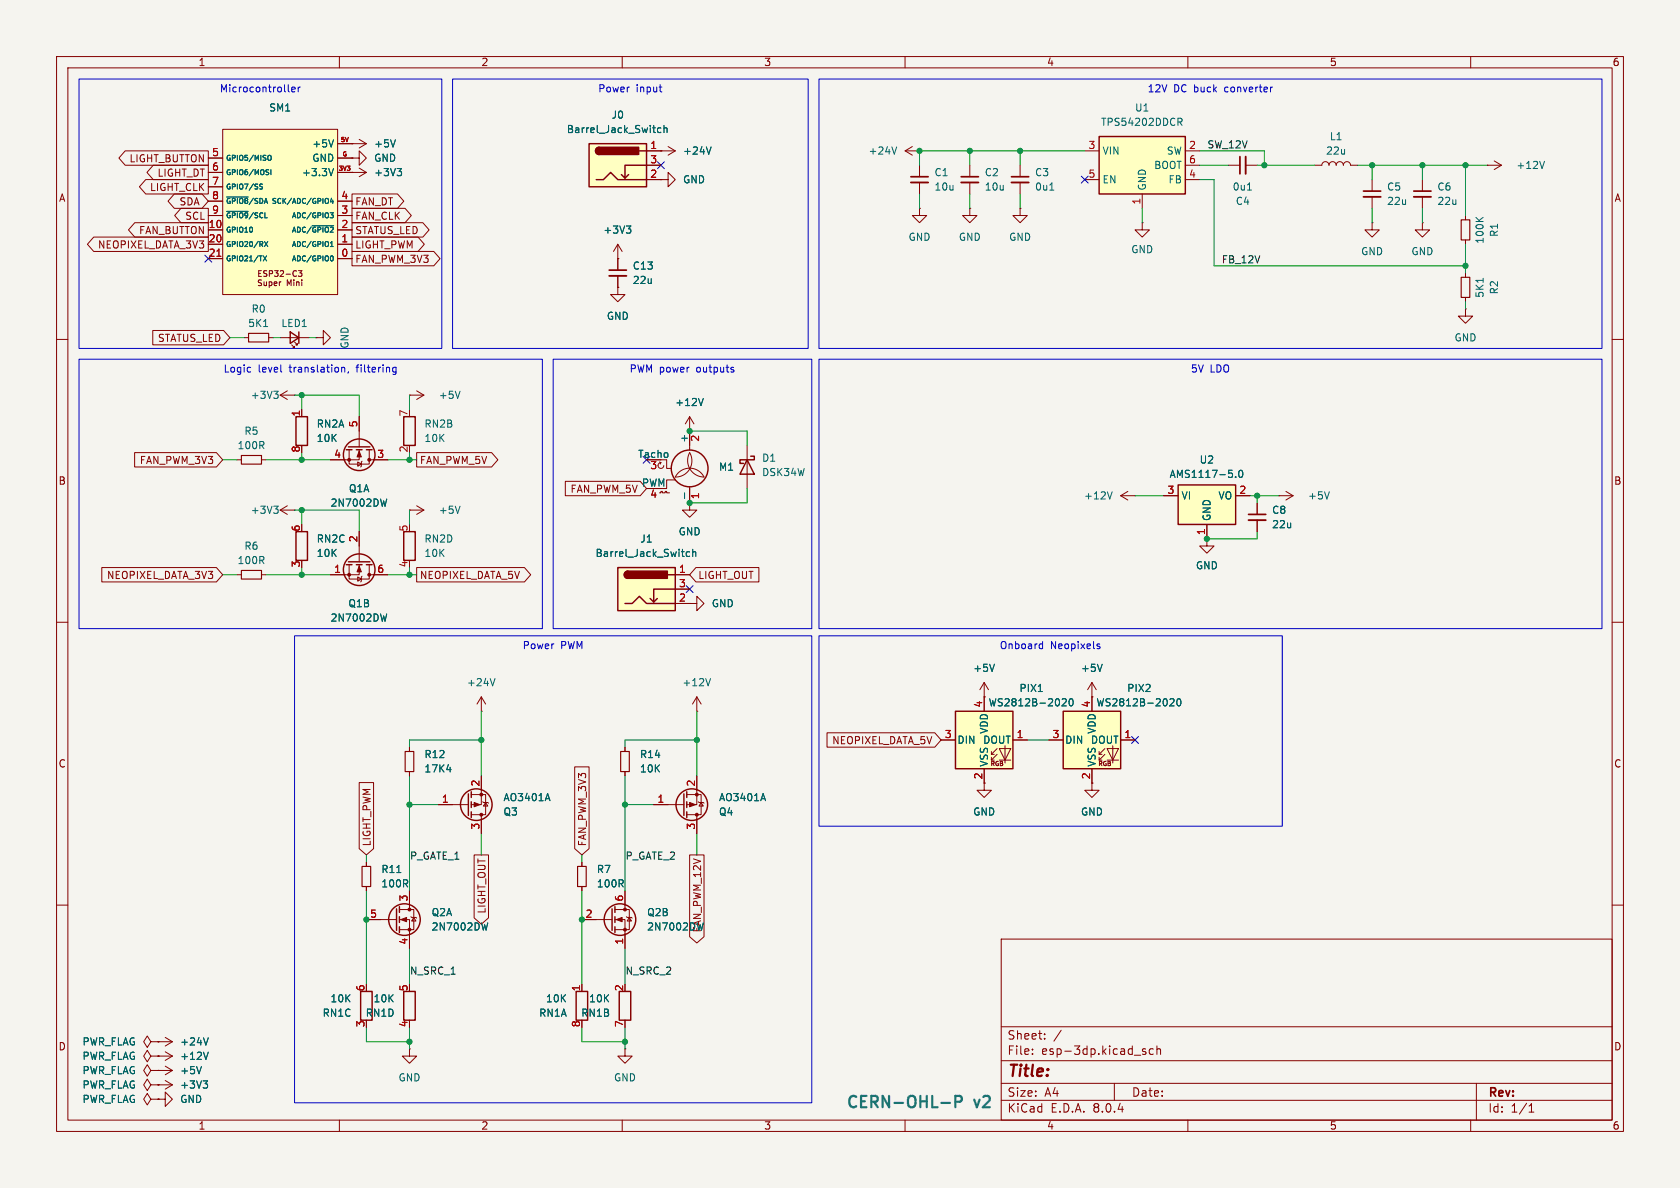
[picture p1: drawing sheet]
<svg xmlns="http://www.w3.org/2000/svg" width="297mm" height="210mm" viewBox="0 0 297 210" stroke-linecap="round" stroke-linejoin="round" font-family="sans-serif">
<path d="M0 0h297v210h-297z" fill="#f5f4ef" stroke="#f5f4ef" stroke-width=".18"/>
<g fill="none" stroke="#840000" stroke-width=".18">
<path d="M10 10h277v190h-277zM12 12h273v186h-273zM60 10v2M110 10v2M160 10v2M210 10v2M260 10v2M180.3 36.8v1.3h1.3l-1.3 1.3-1.2-1.3h1.2M180.3 36.8h.1M180.3 29.2v2M180.3 32.3v2M10 60h2"/>
<path d="M285 60h2M10 110h2M285 110h2M10 160h2M285 160h2M177 166h108v32h-108zM60 198v2M110 198v2M160 198v2M177 194.5h108M177 191.5h108M177 187.5h108"/>
<path d="M177 181.5h108M182.5 186.3v.1M182.5 185.5v.1M184.7 183.6v.1M184.7 182.8v.1M187.6 182.1l-1.3 2M197 191.5v3M202 185.8l.5 .2 .1 .2-.2 .2-.4-.1M202 185.5h.5M203.9 185.5l-.4-.1-.3 .3v.4l.1 .2h.6M204.5 185.5l.2-.1 .4 .1 .1 .9M204.5 184.9v1.5"/>
<path d="M210 198v2M260 198v2M261 191.5v6.5M270.3 196.6h.9M270.3 195.5l.4-.4v1.5"/>
</g>
<path d="M178.8 32.3h3.1" fill="none" stroke="#840000" stroke-width=".33"/>
<path d="M178.8 31.2h3.1" fill="none" stroke="#840000" stroke-width=".3"/>
<path d="M185.6 33.6h.7" fill="none" stroke="#006464" stroke-width=".18"/>
<path d="M194.3 24.1h15.2v10.2h-15.2z" fill="#ffffc2"/>
<g fill="none" stroke="#840000" stroke-width=".25">
<path d="M194.3 24.1h15.2v10.2h-15.2zM52.3 73.7h2.1v5h-2.1zM61.2 79.5h1M61.6 79h3.8M63 79.5h1M64.8 79.5h1M52.3 94h2.1v5.1h-2.1zM71.4 94h2v5.1h-2zM132.1 81.3l1.2 2.5h-2.5zM132.7 80.6h.6v.7h-2.5v.6h.6M83.3 140v1M121.4 140v1"/>
<path d="M82.8 140.3v3.8M83.3 141.7v1M83.3 143.5v1M120.9 140.3v3.8M121.4 141.7v1M121.4 143.5v1M70.1 160.7v3.8M70.6 160.3v1M70.6 162.1v1M70.6 163.8v1M101.9 175.3h2v5h-2zM108.2 160.7v3.8"/>
<path d="M108.7 160.3v1M108.7 162.1v1M108.7 163.8v1M109.5 175.3h2v5h-2z"/>
<circle cx="63.5" cy="80.4" r="2.79"/>
<circle cx="121.9" cy="82.8" r="3.3"/>
<circle cx="84.2" cy="142.2" r="2.79"/>
<circle cx="122.3" cy="142.2" r="2.79"/>
<circle cx="71.5" cy="162.6" r="2.79"/>
<circle cx="109.6" cy="162.6" r="2.79"/>
</g>
<g fill="none" stroke="#840000" stroke-width=".18">
<path d="M160 26.7h2.6M160 26.7l1.3 .7M161.3 25.9l-1.3 .8M162.6 26.7h.1M191.8 26.7h2.5M191.8 31.8h2.5M201.9 34.3v2.5M209.5 26.7h2.6M209.5 31.8h2.6M209.5 29.2h2.6M43.2 59.7h.7M47.5 59.7h.8"/>
<path d="M49.5 69.9l1.3 .7M49.5 69.9h2.6M50.8 69.1l-1.3 .8M52.1 69.9h.1M53.3 72.4v1.3M61.7 79.5v2.5h3.6v-2.5M63.5 79.5v1.8h-5.1M63.5 73.7v5.3M121.9 76.2h.1M121.9 73.7v5.9M121.9 73.7l-.7 1.2M121.9 73.7l.8 1.2"/>
<path d="M132.1 78.7v7.7M41.9 81.3h.8M46.2 81.3h.8M49.5 90.2h2.6M49.5 90.2l1.3 .7M50.8 89.4l-1.3 .8M52.1 90.2h.1M63.2 81.7l.7 .3-.7 .4zM64 81.5l-.1 .2v.7l-.1 .2M65.3 81.3h3.3M72.4 90.2h.1M72.4 90.2h2.5"/>
<path d="M73.7 89.4l1.2 .8M74.9 90.2l-1.2 .7M116.6 87.1h.2v-.2h.3v.2h.5v-.2h.3v.2h.5M116.6 81.7l.2 .1M116.8 81.8l-.3 .1-.1 .2 .1 .6 .5 .1 .3-.2v-.3M116.8 81.8l-.1 .2M117.9 81.3v1.5h.7M119.4 84.8h-1.5v1.6h-1.1M121.9 88.9v1.3h1.3l-1.3 1.2-1.3-1.2h1.3M121.9 88.9h.1M121.9 86.1v2.8M121.9 80a2.87 2.87 0 0 1-2.5 4.3 2.84 2.84 0 0 1 2.5-1.5 2.84 2.84 0 0 1 2.6 1.5 2.92 2.92 0 0 1-2.6-4.3z"/>
<path d="M198.1 87.6l1.3 .8M198.1 87.6h2.6M199.4 86.9l-1.3 .7M200.7 87.6h.1M72.4 132.1v.7M72.4 136.4v.8M85.1 137.2v5h-1.8M85.1 125.7h.1M85.1 123.2v2.5M85.1 123.2l-.8 1.3M85.1 123.2l.8 1.3M110.5 132.1v.7"/>
<path d="M110.5 136.4v.8M123.2 125.7h.1M123.2 137.2v5h-1.8M123.2 123.2l-.8 1.3M123.2 123.2v2.5M123.2 123.2l.8 1.3M72.4 157.5v3.3M77.5 142.2h5.3M83.3 140.5h2.6v3.5h-2.6M85.1 144v3.3M85.3 141.7l.2 .2h.7l.2 .1M85.9 141.9l.3 .6h-.7z"/>
<path d="M102.9 152.4v.8M102.9 156.7v.8M110.5 157.5v3.3M115.6 142.2h5.3M121.4 140.5h2.6v3.5h-2.6M123.2 144v3.3M123.4 141.7l.2 .2h.7l.2 .1M124 141.9l.3 .6h-.7zM64.8 162.6h5.3M70.6 162.6h1.8v5M70.6 160.8h2.6v3.5h-2.6M72.6 162.1l.2 .1h.7l.2 .1"/>
<path d="M73.2 162.2l.3 .6h-.7zM102.9 162.6h5.3M102.9 174v1.3M108.7 162.6h1.8v5M108.7 160.8h2.6v3.5h-2.6M110.7 162.1l.2 .1h.7l.2 .1M111.3 162.2l.3 .6h-.7zM110.5 185.4v1.3h1.3l-1.3 1.3-1.3-1.3h1.3M110.5 185.4h.1"/>
</g>
<g fill="none" stroke="#006464" stroke-width=".18">
<path d="M158.5 26l-.4 1.2M208.2 20.9h.5l.3 .2-.1 .4-.7 .1M208.6 21.6l.4 .6M46.6 57.7h.7M48.4 69.2h.8l-.4 .4M48.9 69.6l.3 .3v.3l-.3 .2M124.3 70.4l-.4 1.3M48.4 89.5h.8l-.4 .5M48.9 90l.3 .2v.3l-.3 .2M68.4 88.2l-.3 1.3M81.3 89.5l-.4 1.2M121 87.1v1"/>
<path d="M196.6 86.9l-.4 1.3M87.5 120l-.4 1.2M125.6 120l-.4 1.2M79 136h.8M96.8 140.3l.4 1.2M134.9 140.3l.4 1.2M86.2 163.1l-.3 1.3"/>
</g>
<g fill="#840000" stroke="#840000" stroke-width=".18">
<path d="M63.5 79.8l.4 1h-.8z"/>
<path d="M83.8 141.9l1 .3-1 .4z"/>
<path d="M70.9 162.6l1-.4v.7z"/>
<path d="M121.9 141.9l1 .3-1 .4z"/>
<path d="M109 162.6l1-.4v.7z"/>
<circle cx="61.7" cy="81.3" r=".25"/>
<circle cx="65.3" cy="81.3" r=".25"/>
<circle cx="85.1" cy="140.5" r=".25"/>
<circle cx="85.1" cy="144" r=".25"/>
<circle cx="72.4" cy="164.3" r=".25"/>
<circle cx="72.4" cy="160.8" r=".25"/>
<circle cx="123.2" cy="140.5" r=".25"/>
<circle cx="123.2" cy="144" r=".25"/>
<circle cx="110.5" cy="164.3" r=".25"/>
<circle cx="110.5" cy="160.8" r=".25"/>
</g>
<path d="M43.9 58.9h3.6v1.6h-3.6zM42.7 80.5h3.5v1.5h-3.5zM71.6 132.8h1.6v3.6h-1.6zM109.7 132.8h1.6v3.6h-1.6zM102.1 153.2h1.5v3.5h-1.5z" fill="none" stroke="#840000" stroke-width=".2"/>
<path d="M109.2 100.3h10.2v7.7h-10.2z" fill="#ffffc2"/>
<path d="M109.2 100.3h10.2v7.7h-10.2zM110.5 106.7h1.3l1.2-1.3 1.3 1.3h5.1M111 101a.64 .64 0 0 0-.6 .6 .64 .64 0 0 0 .6 .6M116.2 105.8l-.6 .6M118.1 101.6h1.3M119.4 104.1h-3.8v2.3l-.7-.6" fill="none" stroke="#840000" stroke-width=".25"/>
<g fill="#840000" stroke="#840000" stroke-width=".25">
<path d="M110.5 101.2l.5-.2v1.2a.63 .63 0 0 1-.6-.4 .63 .63 0 0 1 .1-.6z"/>
<path d="M111 101h7v1.2h-7z"/>
</g>
<g fill="none" stroke="#840000" stroke-width=".18">
<path d="M116.8 26.7h.1M116.8 31.8h1.3v-1.3l1.3 1.3-1.3 1.2v-1.2M116.8 31.8h.1M116.8 26.7h2.6M118.1 25.9l1.3 .8M119.4 26.7l-1.3 .7M109.2 50.8v1.3h1.3l-1.3 1.2-1.3-1.2h1.3M109.2 50.8h.1M109.2 45.7h.1M109.2 43.2v4.6M109.2 48.8v2M109.2 43.2l-.7 1.3"/>
<path d="M109.2 43.2l.8 1.3M119.4 101.6h2.5M119.4 106.7h2.5M119.4 104.1h2.5"/>
</g>
<path d="M110.7 39.9h.8l-.4 .5M125.7 26l-.4 1.2M111.3 40.4l.2 .3v.3l-.2 .2M121.9 97.6l-.3-.1-.3 .3 .1 .5h.5M122.5 97.6l.1-.1 .3 .1 .1 .8M122.5 97.1v1.3" fill="none" stroke="#006464" stroke-width=".18"/>
<path d="M107.7 48.8h3" fill="none" stroke="#840000" stroke-width=".33"/>
<path d="M107.7 47.8h3" fill="none" stroke="#840000" stroke-width=".3"/>
<path d="M104.1 25.4h10.2v7.6h-10.2z" fill="#ffffc2"/>
<path d="M104.1 25.4h10.2v7.6h-10.2zM105.4 31.8h1.3l1.2-1.3 1.3 1.3h5.1M105.9 26a.64 .64 0 0 0-.6 .7 .64 .64 0 0 0 .6 .6M111.1 30.9l-.6 .6M113 26.7h1.3M114.3 29.2h-3.8v2.3l-.6-.6" fill="none" stroke="#840000" stroke-width=".25"/>
<g fill="#840000" stroke="#840000" stroke-width=".25">
<path d="M105.5 26.2l.4-.2v1.3a.63 .63 0 0 1-.6-.4 .63 .63 0 0 1 .2-.7z"/>
<path d="M105.9 26h7v1.3h-7z"/>
</g>
<path d="M114.3 26.7h2.5M114.3 31.8h2.5M114.3 29.2h2.5M72.4 69.9h.1M72.4 69.9h2.5M73.7 69.1l1.2 .8M74.9 69.9l-1.2 .7M41.9 101.6h.8M46.2 101.6h.8M121.9 106.7h1.3v-1.3l1.3 1.3-1.3 1.3v-1.3M121.9 106.7h.1" fill="none" stroke="#840000" stroke-width=".18"/>
<path d="M116.8 22.7l-.3-.1-.3 .2 .2 .6h.4M117.4 22.7l.2-.1 .3 .1v.7M117.4 22.2v1.2M81.3 69.2l-.4 1.2" fill="none" stroke="#006464" stroke-width=".18"/>
<path d="M42.7 100.8h3.5v1.6h-3.5z" fill="none" stroke="#840000" stroke-width=".2"/>
<path d="M208.3 85.7h10.1v7h-10.1z" fill="#ffffc2"/>
<g fill="none" stroke="#840000" stroke-width=".25">
<path d="M51.3 58.7l1.5 1-1.5 1zM52.8 58.7v2M71.4 73.7h2v5h-2zM61.2 99.8h1M61.6 99.3h3.8M63 99.8h1M64.8 99.8h1M208.3 85.7h10.1v7h-10.1z"/>
<circle cx="63.5" cy="100.7" r="2.79"/>
</g>
<g fill="none" stroke="#840000" stroke-width=".18">
<path d="M201.9 39.4v1.2h1.3l-1.3 1.3-1.2-1.3h1.2M201.9 39.4h.1M217.2 29.2h2M220.2 29.2h2M232.4 29.2h1.3a.64 .64 0 0 1 .6-.6 .64 .64 0 0 1 .6 .6 .64 .64 0 0 1 .7-.6 .64 .64 0 0 1 .6 .6 .64 .64 0 0 1 .7-.6 .64 .64 0 0 1 .6 .6 .64 .64 0 0 1 .6-.6 .64 .64 0 0 1 .7 .6h1.2M259.1 38.1v.8M262.9 29.2h.1M262.9 29.2h2.5M264.2 28.4l1.2 .8M265.4 29.2l-1.2 .8M49.5 59.7h5.1M259.1 42.4v.8"/>
<path d="M259.1 48.3v.7M259.1 52.6v.7M51.6 61l.5 .5h-.3h.3v-.3M52.1 60.5l.5 .5h-.3h.3v-.3M61.7 99.8v2.6h3.6v-2.6M63.5 99.8v1.8h-5.1M63.5 94v5.3M205.7 87.6h2.6M213.4 95.3v1.2h1.2l-1.2 1.3-1.3-1.3h1.3M213.4 95.3h.1M213.4 92.7v2.6M218.4 87.6h2.6"/>
<path d="M222.2 88.9v2M222.2 91.9v2.1M226.1 87.6h.1M226.1 87.6h2.5M227.3 86.9l1.3 .7M228.6 87.6l-1.3 .8M63.2 102l.7 .4-.7 .3zM64 101.9l-.1 .1v.7l-.1 .2M65.3 101.6h3.3M174 138.4v1.3h1.3l-1.3 1.3-1.3-1.3h1.3M27.9 186.7h.1M27.9 194.3h1.3v-1.3l1.3 1.3-1.3 1.3v-1.3"/>
<path d="M27.9 194.3h.1M27.9 191.8h.1M27.9 186.7h2.6M27.9 191.8h2.6M29.2 185.9l1.3 .8M29.2 191l1.3 .8M30.5 186.7l-1.3 .8M30.5 191.8l-1.3 .7M72.4 185.4v1.3h1.3l-1.3 1.3-1.3-1.3h1.3M72.4 185.4h.1"/>
</g>
<path d="M220.5 33.6h.8M260.9 38.4l.8 .8M262.2 38.4l-.7 .6M273 28.5l-.4 1.3M262.2 49.2v.7M218.4 84.3v.1M219.1 83.3l.2-.2a.68 .68 0 0 1 .4 .7 .68 .68 0 0 1-.4 .6l-.2-.1-.1-.4zM235 86.9l-.4 1.3M68.4 108.5l-.3 1.3M35.9 191.1h.8l-.4 .5M36.5 191.6l.2 .2v.3l-.2 .2M36.8 186l-.4 1.3" fill="none" stroke="#006464" stroke-width=".18"/>
<g fill="#840000" stroke="#840000" stroke-width=".18">
<path d="M63.5 100.1l.4 1h-.8z"/>
<circle cx="61.7" cy="101.6" r=".25"/>
<circle cx="65.3" cy="101.6" r=".25"/>
</g>
<path d="M220.2 27.7v3M220.7 91.9h3.1" fill="none" stroke="#840000" stroke-width=".33"/>
<path d="M219.2 27.7v3M220.7 90.9h3.1" fill="none" stroke="#840000" stroke-width=".3"/>
<path d="M258.3 38.9h1.5v3.5h-1.5zM258.3 49h1.5v3.6h-1.5z" fill="none" stroke="#840000" stroke-width=".2"/>
<path d="M168.9 125.7h10.2v10.2h-10.2z" fill="#ffffc2"/>
<g fill="none" stroke="#840000" stroke-width=".18">
<path d="M162.6 36.8v1.3h1.2l-1.2 1.3-1.3-1.3h1.3M162.6 36.8h.1M162.6 29.2v2M162.6 32.3v2M171.4 36.8v1.3h1.3l-1.3 1.3-1.2-1.3h1.2M171.4 36.8h.1M171.4 29.2v2M171.4 32.3v2M242.6 39.4v1.2h1.2l-1.2 1.3-1.3-1.3h1.3M242.6 39.4h.1M242.6 31.8v2M242.6 34.8v2"/>
<path d="M251.5 39.4v1.2h1.2l-1.2 1.3-1.3-1.3h1.3M251.5 39.4h.1M251.5 31.8v2M251.5 34.8v2M55.9 59.7h1.2v-1.3l1.3 1.3-1.3 1.3v-1.3M55.9 59.7h.1M259.1 54.6v1.3h1.2l-1.2 1.3-1.3-1.3h1.3M259.1 54.6h.1M166.4 130.8h2.5M174 123.2h.1M174 120.7v5M174 135.9v2.5"/>
<path d="M174 120.7l-.8 1.2M174 120.7l.8 1.2M175.3 134.4h.5M175.3 133.4h.5M176.3 133.4l-1 1v-.5M176.3 132.3l-1 1.1v-.6M176.7 132.3h2l-1 2.1zM176.7 134.4h2M177.7 131.8v3.1M179.1 130.8h2.5M193 138.4v1.3h1.3l-1.3 1.3-1.2-1.3h1.2M193 123.2h.1"/>
<path d="M193 120.7l-.7 1.2M193 120.7v2.5M193 120.7l.8 1.2M26.7 194.3l-.7-1-.6 1 .6 1 .7-1h1.2M26.7 189.2l-.7-1-.6 1 .6 1 .7-1h1.2M26.7 191.8l-.7-1-.6 1 .6 1 .7-1h1.2M26.7 186.7l-.7-1-.6 1 .6 1 .7-1h1.2M26.7 184.2l-.7-1.1-.6 1.1 .6 1 .7-1h1.2M27.9 194.3h.1M27.9 189.2h.1M27.9 191.8h.1M27.9 186.7h.1"/>
<path d="M27.9 184.2h.1M27.9 184.2h2.6M27.9 189.2h2.6M29.2 183.4l1.3 .8M29.2 188.5l1.3 .7M30.5 184.2l-1.3 .7M30.5 189.2l-1.3 .8"/>
</g>
<path d="M168.9 125.7h10.2v10.2h-10.2zM63.8 175.3h2v5h-2zM71.4 175.3h2v5h-2z" fill="none" stroke="#840000" stroke-width=".25"/>
<path d="M175.8 117.4l-.4 1.3M194.9 117.4l-.5 1.3M183.6 122.2h.7M187.8 123.6l.5-.1 .2 .4-.8 .9h.8M189.2 123.6l.1-.1a.68 .68 0 0 1 .4 .7 .68 .68 0 0 1-.4 .6 .84 .84 0 0 1-.1-1.2zM35.6 188.5l-.4 1.3M36.8 183.5l-.4 1.2" fill="none" stroke="#006464" stroke-width=".18"/>
<path d="M161 32.3h3.1M169.9 32.3h3.1M241 34.8h3.1M249.9 34.8h3.1" fill="none" stroke="#840000" stroke-width=".33"/>
<path d="M161 31.2h3.1M169.9 31.2h3.1M241 33.8h3.1M249.9 33.8h3.1" fill="none" stroke="#840000" stroke-width=".3"/>
<path d="M188 125.7h10.1v10.2h-10.1z" fill="#ffffc2"/>
<g fill="none" stroke="#840000" stroke-width=".18">
<path d="M62.2 27.9h1.3v1.3l1.3-1.3-1.3-1.2v1.2M62.2 27.9h.1M62.2 25.4h.1M62.2 30.5h.1M62.2 25.4h2.6M62.2 30.5h2.6M63.5 24.6l1.3 .8M63.5 29.7l1.3 .8M64.8 25.4l-1.3 .8M64.8 30.5l-1.3 .7M185.4 130.8h2.6M193 123.2v2.5"/>
<path d="M193 135.9v2.5M194.3 134.4h.5M194.3 133.4h.5M195.3 133.4l-1 1v-.5M195.3 132.3l-1 1.1v-.6M195.7 132.3h2l-1 2.1zM195.7 134.4h2M196.7 131.8v3.1M198.1 130.8h2.6M64.8 152.4v.8M64.8 156.7v.8"/>
</g>
<path d="M188 125.7h10.1v10.2h-10.1z" fill="none" stroke="#840000" stroke-width=".25"/>
<path d="M69.9 24.7l-.4 1.3M70.2 29.8h.8l-.4 .5M70.7 30.3l.3 .2v.3l-.3 .3M206.8 123.6l.5-.1 .3 .4-.8 .9h.8M208.2 123.6l.1-.1a.68 .68 0 0 1 .5 .7 .68 .68 0 0 1-.5 .6 .84 .84 0 0 1-.1-1.2zM70.1 154.2h.8" fill="none" stroke="#006464" stroke-width=".18"/>
<path d="M64 153.2h1.5v3.5h-1.5z" fill="none" stroke="#840000" stroke-width=".2"/>
<path d="M39.4 22.9h20.3v29.2h-20.3z" fill="#ffffc2"/>
<g fill="none" stroke="#840000" stroke-width=".18">
<path d="M22.1 26.7h14.7v2.5h-14.7l-1.1-1.3zM23.8 39.4h13v2.5h-13l-1.1-1.3zM25.8 31.7h11v2.6h-11l-1.2-1.3zM27.1 29.2h9.7v2.6h-9.7l-1.1-1.3zM30.8 34.3h4.9l1.1 1.3-1.1 1.2h-4.9l-1.1-1.2zM32 36.8h4.8v2.6h-4.8l-1.1-1.3zM36.8 38.1h2.6M36.8 30.5h2.6M36.8 35.6h2.6M36.8 27.9h2.6M36.8 33h2.6M39.4 22.9h20.3v29.2h-20.3z"/>
<path d="M59.7 38.1h2.5M59.7 30.5h2.5M59.7 35.6h2.5M59.7 27.9h2.5M59.7 25.4h2.5M62.2 36.8h9.4l1.1 1.3-1.1 1.3h-9.4zM62.2 39.4h12.6l1.1 1.2-1.1 1.3h-12.6zM62.2 34.3h8.1l1.1 1.3-1.1 1.2h-8.1zM62.2 30.5h.1M62.2 27.9h.1M62.2 25.4h.1M114.3 26.7h2.5"/>
<path d="M114.3 31.8h2.5M114.3 29.2h2.5M116.8 31.8h.1M116.8 26.7h.1M16.6 41.9h20.2v2.6h-20.2l-1.1-1.3zM27 58.4h12.5l1.1 1.3-1.1 1.3h-12.5zM36.8 45.7h2.6M36.8 43.2h2.6M36.8 40.6h2.6M49.6 49.8h.1M52.7 47.8h.7l-.4 .4 .3 .1v.5l-.1 .1-.5-.1M59.7 45.7h2.5"/>
<path d="M59.7 43.2h2.5M59.7 40.6h2.5M62.2 44.4h14.5l1.1 1.3-1.1 1.3h-14.5zM62.2 41.9h11.7l1.1 1.3-1.1 1.3h-11.7zM109.2 45.7h.1M109.2 50.8h.1M109.2 45.7v2.1M109.2 48.8v2M53.3 72.4v1.3M63.5 73.7v2.5M121.9 76.2h.1M121.9 76.2v2.5"/>
<path d="M23.8 80h14.5l1.1 1.3-1.1 1.3h-14.5zM58.4 81.3h2.6M63.5 94v2.5M66 81.3h2.6M73.7 80h13.2l1.1 1.3-1.1 1.3h-13.2zM99.9 85.1h13.3l1.1 1.3-1.1 1.2h-13.3zM121.9 88.9h.1M121.9 86.4v2.5M205.7 87.6h2.6M213.4 95.3h.1M213.4 92.7v2.6M218.4 87.6h2.6"/>
<path d="M222.2 88.9v2M222.2 91.9v2.1M18 100.3h20.3l1.1 1.3-1.1 1.3h-20.3zM58.4 101.6h2.6M66 101.6h2.6M73.7 100.3h19l1.1 1.3-1.1 1.3h-19zM119.4 101.6h2.5M119.4 106.7h2.5M119.4 104.1h2.5M121.9 106.7h.1M123 100.3h11.2v2.6h-11.2l-1.1-1.3zM63.5 138.3h2.5v11.7l-1.2 1.1-1.3-1.1z"/>
<path d="M72.4 132.1v.7M72.4 136.4v.8M85.1 137.2v2.5M101.6 135.6h2.5v14.4l-1.2 1.1-1.3-1.1zM110.5 132.1v.7M110.5 136.4v.8M123.2 137.2v2.5M146.2 129.5h19.1l1.1 1.3-1.1 1.3h-19.1zM166.4 130.8h2.5M174 123.2h.1M174 123.2v2.5M174 135.9v2.5"/>
<path d="M179.1 130.8h2.5M185.4 130.8h2.6M193 123.2h.1M193 123.2v2.5M193 135.9v2.5M198.1 130.8h2.6M64.8 152.4v.8M64.8 156.7v.8M72.4 157.5v2.5M77.5 142.2h2.5M83.8 151.1h2.6v11.2l-1.3 1.1-1.3-1.1zM85.1 144.8v2.5"/>
<path d="M102.9 152.4v.8M102.9 156.7v.8M110.5 157.5v2.5M115.6 142.2h2.5M121.9 151.1h2.6v14.5l-1.3 1.1-1.3-1.1zM123.2 144.8v2.5M64.8 162.6h2.5M72.4 165.1v2.5M102.9 174v1.3M102.9 162.6h2.5M110.5 165.1v2.5M27.9 191.8h.1"/>
<path d="M27.9 194.3h.1M27.9 186.7h.1M27.9 189.2h.1M27.9 184.2h.1"/>
</g>
<g fill="none" stroke="#006464" stroke-width=".18">
<path d="M40.1 34.8h3.8M40.1 37.4h3.8M46 32.9l.4 .3-.1 .2h-.3M46 32.6h.4M47.4 30h.1M47.5 30.5v.3M47.6 27.5h.2l.1 .3v.4l-.3 .1M47.9 30v.9M55.2 39.9h3.8M57.9 35.1l.2 .3-.1 .4-.1 .2M58.4 37.6h.5l-.3 .4h.3v.3l-.2 .2h-.2M58.6 35l-.2 .7h.6"/>
<path d="M58.8 35.4v.6M59 29.8l-.5 1.3M59 24.7l-.5 1.3M69.9 24.7l-.4 1.3M70.2 29.8h.8l-.4 .5M70.7 30.3l.3 .2v.3l-.3 .3M110.7 39.9h.8l-.4 .5M116.8 22.7l-.3-.1-.3 .2 .2 .6h.4M117.4 22.7l.2-.1 .3 .1v.7M117.4 22.2v1.2M125.7 26l-.4 1.2M46.5 45.2l.6 .9"/>
<path d="M46.8 42.7l.5 .9M47.1 45.2l-.6 .9M47.3 42.7l-.5 .9M58.4 43.6h.5M58.4 42.9l.3-.2v.9M58.5 45.3l.1-.1a.43 .43 0 0 1 .3 .5 .43 .43 0 0 1-.4 .4M111.3 40.4l.2 .3v.3l-.2 .2M124.3 70.4l-.4 1.3M68.4 88.2l-.3 1.3M121 87.1v1M121.9 97.6l-.3-.1-.3 .3 .1 .5h.5M122.5 97.6l.1-.1 .3 .1 .1 .8"/>
<path d="M122.5 97.1v1.3M218.4 84.3v.1M219.1 83.3l.2-.2a.68 .68 0 0 1 .4 .7 .68 .68 0 0 1-.4 .6l-.2-.1-.1-.4zM68.4 108.5l-.3 1.3M175.8 117.4l-.4 1.3M194.9 117.4l-.5 1.3M79 136h.8M183.6 122.2h.7M187.8 123.6l.5-.1 .2 .4-.8 .9h.8M189.2 123.6l.1-.1a.68 .68 0 0 1 .4 .7 .68 .68 0 0 1-.4 .6 .84 .84 0 0 1-.1-1.2zM206.8 123.6l.5-.1 .3 .4-.8 .9h.8M208.2 123.6l.1-.1a.68 .68 0 0 1 .5 .7 .68 .68 0 0 1-.5 .6 .84 .84 0 0 1-.1-1.2z"/>
<path d="M70.1 154.2h.8M96.8 140.3l.4 1.2M134.9 140.3l.4 1.2M86.2 163.1l-.3 1.3M35.6 188.5l-.4 1.3M35.9 191.1h.8l-.4 .5M36.5 191.6l.2 .2v.3l-.2 .2M36.8 186l-.4 1.3M36.8 183.5l-.4 1.2"/>
</g>
<path d="M38.3 45.3h.8" fill="none" stroke="#a90000" stroke-width=".18"/>
<path d="M166.4 195h1.5M168.9 194.8h.8a.54 .54 0 0 0 .4-.5 .54 .54 0 0 0-.4-.6h-.8v2" fill="none" stroke="#0099b0" stroke-width=".4"/>
<g fill="none" stroke="#0000c2" stroke-width=".18">
<path d="M14 14h64.1v47.6h-64.1zM51 16.1l.1 .1M51.6 15.8l.6-.1-.1-.2-.3-.1-.2 .2v.6h.5M52.7 15.4v.8M53.1 15.4l-.4 .2M80 14h62.9v47.6h-62.9zM116.5 15.4h.5M116.8 16.2h.2M144.8 14h138.4v47.6h-138.4zM225 15.4l-.3 .1M14 63.5h81.9v47.6h-81.9zM44.2 64.9l.1 .1"/>
<path d="M44.3 65.7l-.1 .1M49.7 65.7l.1 .1M60.4 64.9v.9M60.4 65l.2-.1 .3 .1v.8M61.6 65.7l-.1 .3M69.5 65h.5M69.5 65.7h.5M70 64.9v1.1l-.2 .2-.3-.1M97.8 63.5h45.7v47.6h-45.7zM129.6 65.4l.2 .1-.2 .3M129.6 64.9l.1 .1M144.8 63.5h138.4v47.6h-138.4z"/>
<path d="M52.1 112.4h91.4v82.5h-91.4zM144.8 112.4h81.9v33.7h-81.9zM184 113.8l.3 .1M184.3 113.4v1.3M184.3 114.6l-.3 .1M194 114.2l.4 .1 .1 .2-.2 .2-.4-.1M194 113.9h.4"/>
</g>
<g fill="none" stroke="#009600" stroke-width=".18">
<path d="M162.6 34.3v2.5M171.4 26.7v2.5M171.4 34.3v2.5M180.3 26.7v2.5M180.3 34.3v2.5M191.8 26.7h-29.2v2.5M201.9 36.8v2.6M212.1 29.2h5.1M212.1 26.7h11.4v2.5M212.1 31.8h2.5v15.2h44.5M222.2 29.2h10.2M240 29.2h22.9"/>
<path d="M242.6 29.2v2.6M242.6 36.8v2.6M251.5 29.2v2.6M251.5 36.8v2.6M259.1 29.2v8.9M40.6 59.7h2.6M48.3 59.7h1.2M54.6 59.7h1.3M259.1 43.2v5.1M259.1 53.3v1.3M52.1 69.9h11.4v3.8M53.3 69.9v2.5"/>
<path d="M72.4 69.9v2.5M121.9 76.2h10.2v2.5M39.4 81.3h2.5M47 81.3h11.4M52.1 90.2h11.4v3.8M53.3 80v1.3M53.3 90.2v2.5M68.6 81.3h5.1M72.4 80v1.3M72.4 90.2v2.5M132.1 86.4v2.5h-10.2M200.7 87.6h5"/>
<path d="M221 87.6h5.1M222.2 87.6v1.3M222.2 94v1.3h-8.8M39.4 101.6h2.5M47 101.6h11.4M53.3 100.3v1.3M68.6 101.6h5.1M72.4 100.3v1.3M72.4 137.2v20.3M85.1 130.8h-12.7v1.3M85.1 125.7v11.5M110.5 137.2v20.3"/>
<path d="M123.2 125.7v11.5M123.2 130.8h-12.7v1.3M181.6 130.8h3.8M64.8 151.1v1.3M64.8 157.5v16.5M72.4 142.2h5.1M85.1 147.3v3.8M102.9 151.1v1.3M102.9 157.5v16.5M110.5 142.2h5.1M123.2 147.3v3.8M72.4 167.6v6.4"/>
<path d="M110.5 167.6v6.4M64.8 181.6v2.6h7.6M72.4 181.6v3.8M102.9 181.6v2.6h7.6M110.5 181.6v3.8"/>
</g>
<path d="M116.2 28.6l1.2 1.2M117.4 28.6l-1.2 1.2M191.2 31.1l1.2 1.3M192.4 31.1l-1.2 1.3M36.2 45.1l1.2 1.2M37.4 45.1l-1.2 1.2M113.7 80.7l1.2 1.2M114.9 80.7l-1.2 1.2M121.3 103.5l1.2 1.2M122.5 103.5l-1.2 1.2M200.1 130.2l1.2 1.2M201.3 130.2l-1.2 1.2" fill="none" stroke="#000084" stroke-width=".18"/>
<g fill="#009600" stroke="#009600" stroke-width=".18">
<circle cx="180.3" cy="26.7" r=".46"/>
<circle cx="121.9" cy="76.2" r=".46"/>
<circle cx="162.6" cy="26.7" r=".46"/>
<circle cx="171.4" cy="26.7" r=".46"/>
<circle cx="259.1" cy="29.2" r=".46"/>
<circle cx="222.2" cy="87.6" r=".46"/>
<circle cx="213.4" cy="95.3" r=".46"/>
<circle cx="123.2" cy="130.8" r=".46"/>
<circle cx="110.5" cy="184.2" r=".46"/>
<circle cx="102.9" cy="162.6" r=".46"/>
<circle cx="251.5" cy="29.2" r=".46"/>
<circle cx="242.6" cy="29.2" r=".46"/>
<circle cx="259.1" cy="47" r=".46"/>
<circle cx="223.5" cy="29.2" r=".46"/>
<circle cx="53.3" cy="81.3" r=".46"/>
<circle cx="72.4" cy="81.3" r=".46"/>
<circle cx="121.9" cy="88.9" r=".46"/>
<circle cx="53.3" cy="69.9" r=".46"/>
<circle cx="72.4" cy="101.6" r=".46"/>
<circle cx="110.5" cy="142.2" r=".46"/>
<circle cx="85.1" cy="130.8" r=".46"/>
<circle cx="53.3" cy="101.6" r=".46"/>
<circle cx="53.3" cy="90.2" r=".46"/>
<circle cx="72.4" cy="142.2" r=".46"/>
<circle cx="64.8" cy="162.6" r=".46"/>
<circle cx="72.4" cy="184.2" r=".46"/>
</g>
<text font-size="2.8" fill="#840000" x="178" y="190.9">Title:</text>
<g font-size="2.8" fill="#0099b0">
<text x="149.4" y="196.4">CERN-OHL-P</text>
<text x="172.3" y="196.4">v2</text>
</g>
<g font-size="2.1" fill="#840000">
<text x="178" y="184">Sheet:</text>
<text x="178" y="186.7">File:</text>
<text x="184.1" y="186.7">esp-3dp.kicad_sch</text>
<text x="178" y="196.9">KiCad</text>
<text x="178" y="194.1">Size:</text>
<text x="184.7" y="194.1">A4</text>
<text x="185.7" y="196.9">E.D.A.</text>
<text x="193.3" y="196.9">8.0.4</text>
<text x="200" y="194.1">Date:</text>
<text x="263" y="194.3">Rev:</text>
<text x="263" y="196.9">Id:</text>
<text x="267.1" y="196.9">1/1</text>
</g>
<g font-size="1.8" fill="#840000">
<text x="35" y="11.9">1</text>
<text x="85" y="11.9">2</text>
<text x="135" y="11.9">3</text>
<text x="185" y="11.9">4</text>
<text x="235" y="11.9">5</text>
<text x="285" y="11.9">6</text>
<text x="22.8" y="28.9">LIGHT_BUTTON</text>
<text x="10.3" y="35.9">A</text>
<text x="26.4" y="34">LIGHT_CLK</text>
<text x="27.7" y="31.4">LIGHT_DT</text>
<text x="285.3" y="35.9">A</text>
<text x="24.5" y="41.6">FAN_BUTTON</text>
<text x="31.6" y="36.5">SDA</text>
<text x="32.6" y="39.1">SCL</text>
<text x="62.7" y="39.1">FAN_CLK</text>
<text x="62.7" y="41.6">STATUS_LED</text>
<text x="62.7" y="36.5">FAN_DT</text>
<text x="17.2" y="44.1">NEOPIXEL_DATA_3V3</text>
<text x="62.7" y="46.7">FAN_PWM_3V3</text>
<text x="62.7" y="44.1">LIGHT_PWM</text>
<text x="27.8" y="60.6">STATUS_LED</text>
<text x="24.6" y="82.2">FAN_PWM_3V3</text>
<text x="74.1" y="82.2">FAN_PWM_5V</text>
<text x="10.3" y="85.9">B</text>
<text x="100.8" y="87.3">FAN_PWM_5V</text>
<text x="285.3" y="85.9">B</text>
<text x="18.8" y="102.6">NEOPIXEL_DATA_3V3</text>
<text x="74.1" y="102.6">NEOPIXEL_DATA_5V</text>
<text x="123.3" y="102.6">LIGHT_OUT</text>
<text x="147" y="131.8">NEOPIXEL_DATA_5V</text>
<text x="10.3" y="135.9">C</text>
<text x="285.3" y="135.9">C</text>
<text x="65.7" y="149.7" transform="rotate(-90 65.7 149.7)">LIGHT_PWM</text>
<text x="103.8" y="149.7" transform="rotate(-90 103.8 149.7)">FAN_PWM_3V3</text>
<text x="86" y="161.6" transform="rotate(-90 86 161.6)">LIGHT_OUT</text>
<text x="10.3" y="185.9">D</text>
<text x="285.3" y="185.9">D</text>
<text x="35" y="199.9">1</text>
<text x="85" y="199.9">2</text>
<text x="135" y="199.9">3</text>
<text x="185" y="199.9">4</text>
<text x="235" y="199.9">5</text>
<text x="285" y="199.9">6</text>
</g>
<g font-size="1.8" fill="#0000c2">
<text x="38.8" y="16.6">Microcontroller</text>
<text x="105.7" y="16.6">Power</text>
<text x="112.5" y="16.6">input</text>
<text x="202.8" y="16.6">12V</text>
<text x="207.5" y="16.6">DC buck</text>
<text x="216.8" y="16.6">converter</text>
<text x="39.4" y="66.2">Logic</text>
<text x="45.6" y="66.2">level</text>
<text x="51.3" y="66.2">translation,</text>
<text x="63.3" y="66.2">filtering</text>
<text x="111.2" y="66.2">PWM power</text>
<text x="123.2" y="66.2">outputs</text>
<text x="210.4" y="66.2">5V</text>
<text x="213.9" y="66.2">LDO</text>
<text x="92.3" y="115.1">Power</text>
<text x="99.1" y="115.1">PWM</text>
<text x="176.7" y="115.1">Onboard</text>
<text x="185.7" y="115.1">Neopixels</text>
</g>
<g font-size="1.8" fill="#006464">
<text x="47.5" y="19.9">SM1</text>
<text x="100.1" y="23.7">Barrel_Jack_Switch</text>
<text x="108" y="21.2">J0</text>
<text x="194.5" y="22.5">TPS54202DDCR</text>
<text x="200.6" y="19.9">U1</text>
<text x="55.1" y="26.3">+5V</text>
<text x="55.1" y="28.8">GND</text>
<text x="66" y="28.8">GND</text>
<text x="66" y="26.3">+5V</text>
<text x="120.7" y="27.5">+24V</text>
<text x="153.5" y="27.5">+24V</text>
<text x="194.8" y="27.5">VIN</text>
<text x="206.2" y="27.5">SW</text>
<text x="234.3" y="27.5">22u</text>
<text x="235" y="25">L1</text>
<text x="53.3" y="31.3">+3.3V</text>
<text x="66" y="31.3">+3V3</text>
<text x="120.7" y="32.6">GND</text>
<text x="165.1" y="31.3">C1</text>
<text x="165.1" y="33.9">10u</text>
<text x="174" y="31.3">C2</text>
<text x="174" y="33.9">10u</text>
<text x="182.9" y="31.3">C3</text>
<text x="182.9" y="33.9">0u1</text>
<text x="194.8" y="32.6">EN</text>
<text x="202.8" y="33.8" transform="rotate(-90 202.8 33.8)">GND</text>
<text x="203.9" y="30.1">BOOT</text>
<text x="206.5" y="32.6">FB</text>
<text x="217.8" y="33.9">0u1</text>
<text x="245.1" y="33.9">C5</text>
<text x="254" y="33.9">C6</text>
<text x="268" y="30.1">+12V</text>
<text x="106.6" y="41.5">+3V3</text>
<text x="218.4" y="36.4">C4</text>
<text x="245.1" y="36.4">22u</text>
<text x="254" y="36.4">22u</text>
<text x="265" y="42" transform="rotate(-90 265 42)">R1</text>
<text x="111.8" y="47.9">C13</text>
<text x="160.5" y="42.8">GND</text>
<text x="169.4" y="42.8">GND</text>
<text x="178.3" y="42.8">GND</text>
<text x="199.9" y="45">GND</text>
<text x="240.5" y="45.3">GND</text>
<text x="249.4" y="45.3">GND</text>
<text x="262.5" y="43.2" transform="rotate(-90 262.5 43.2)">100K</text>
<text x="111.8" y="50.4">22u</text>
<text x="262.5" y="52.7" transform="rotate(-90 262.5 52.7)">5K1</text>
<text x="265" y="52.1" transform="rotate(-90 265 52.1)">R2</text>
<text x="43.8" y="58">5K1</text>
<text x="44.4" y="55.5">R0</text>
<text x="49.6" y="58">LED1</text>
<text x="107.2" y="56.7">GND</text>
<text x="61.8" y="61.7" transform="rotate(-90 61.8 61.7)">GND</text>
<text x="257" y="60.6">GND</text>
<text x="44.2" y="70.7">+3V3</text>
<text x="77.5" y="70.7">+5V</text>
<text x="119.3" y="72">+12V</text>
<text x="43.1" y="77.1">R5</text>
<text x="55.9" y="75.8">RN2A</text>
<text x="74.9" y="75.8">RN2B</text>
<text x="41.9" y="79.6">100R</text>
<text x="55.9" y="78.3">10K</text>
<text x="74.9" y="78.3">10K</text>
<text x="112.7" y="81">Tacho</text>
<text x="127" y="83.4">M1</text>
<text x="134.6" y="81.8">D1</text>
<text x="212" y="82.1">U2</text>
<text x="58.3" y="89.8">2N7002DW</text>
<text x="61.6" y="87.2">Q1A</text>
<text x="113.4" y="86.1">PWM</text>
<text x="134.6" y="84.4">DSK34W</text>
<text x="191.6" y="88.5">+12V</text>
<text x="206.7" y="84.7">AMS1117-5.0</text>
<text x="208.8" y="88.5">VI</text>
<text x="215.3" y="88.5">VO</text>
<text x="231.1" y="88.5">+5V</text>
<text x="44.2" y="91">+3V3</text>
<text x="77.5" y="91">+5V</text>
<text x="119.9" y="94.8">GND</text>
<text x="214.2" y="92.2" transform="rotate(-90 214.2 92.2)">GND</text>
<text x="224.8" y="91">C8</text>
<text x="224.8" y="93.6">22u</text>
<text x="41.9" y="99.9">100R</text>
<text x="43.1" y="97.4">R6</text>
<text x="55.9" y="96.1">RN2C</text>
<text x="55.9" y="98.7">10K</text>
<text x="74.9" y="96.1">RN2D</text>
<text x="74.9" y="98.7">10K</text>
<text x="105.2" y="98.7">Barrel_Jack_Switch</text>
<text x="113.1" y="96.1">J1</text>
<text x="211.3" y="100.8">GND</text>
<text x="61.5" y="107.5">Q1B</text>
<text x="125.7" y="107.5">GND</text>
<text x="58.3" y="110.1">2N7002DW</text>
<text x="172" y="119">+5V</text>
<text x="191" y="119">+5V</text>
<text x="82.4" y="121.5">+24V</text>
<text x="120.5" y="121.5">+12V</text>
<text x="174.7" y="125.1">WS2812B-2020</text>
<text x="180.1" y="122.5">PIX1</text>
<text x="193.7" y="125.1">WS2812B-2020</text>
<text x="199.2" y="122.5">PIX2</text>
<text x="169.2" y="131.7">DIN</text>
<text x="173.7" y="131.7">DOUT</text>
<text x="174.9" y="129.8" transform="rotate(-90 174.9 129.8)">VDD</text>
<text x="188.2" y="131.7">DIN</text>
<text x="192.8" y="131.7">DOUT</text>
<text x="193.9" y="129.8" transform="rotate(-90 193.9 129.8)">VDD</text>
<text x="74.9" y="136.8">17K4</text>
<text x="74.9" y="134.2">R12</text>
<text x="113" y="134.2">R14</text>
<text x="113" y="136.8">10K</text>
<text x="174.9" y="135.6" transform="rotate(-90 174.9 135.6)">VSS</text>
<text x="193.9" y="135.6" transform="rotate(-90 193.9 135.6)">VSS</text>
<text x="88.9" y="141.8">AO3401A</text>
<text x="127" y="141.8">AO3401A</text>
<text x="88.9" y="144.4">Q3</text>
<text x="127" y="144.4">Q4</text>
<text x="172" y="144.4">GND</text>
<text x="191" y="144.4">GND</text>
<text x="67.3" y="154.5">R11</text>
<text x="105.4" y="154.5">R7</text>
<text x="67.3" y="157.1">100R</text>
<text x="105.4" y="157.1">100R</text>
<text x="76.2" y="162.2">Q2A</text>
<text x="76.2" y="164.7">2N7002DW</text>
<text x="114.3" y="162.2">Q2B</text>
<text x="114.3" y="164.7">2N7002DW</text>
<text x="124.1" y="164.9" transform="rotate(-90 124.1 164.9)">FAN_PWM_12V</text>
<text x="56.9" y="179.9">RN1C</text>
<text x="58.3" y="177.4">10K</text>
<text x="64.6" y="179.9">RN1D</text>
<text x="65.9" y="177.4">10K</text>
<text x="95.2" y="179.9">RN1A</text>
<text x="96.4" y="177.4">10K</text>
<text x="102.7" y="179.9">RN1B</text>
<text x="104" y="177.4">10K</text>
<text x="14.5" y="185">PWR_FLAG</text>
<text x="31.8" y="185">+24V</text>
<text x="14.5" y="190.1">PWR_FLAG</text>
<text x="14.5" y="187.6">PWR_FLAG</text>
<text x="31.8" y="190.1">+5V</text>
<text x="31.8" y="187.6">+12V</text>
<text x="70.4" y="191.4">GND</text>
<text x="108.5" y="191.4">GND</text>
<text x="14.5" y="195.2">PWR_FLAG</text>
<text x="14.5" y="192.6">PWR_FLAG</text>
<text x="31.8" y="195.2">GND</text>
<text x="31.8" y="192.6">+3V3</text>
</g>
<g font-size="1.8" fill="#a90000">
<text x="37.4" y="27.7">5</text>
<text x="114.9" y="26.4">1</text>
<text x="114.9" y="29">3</text>
<text x="192.3" y="26.4">3</text>
<text x="210.1" y="26.4">2</text>
<text x="210.1" y="29">6</text>
<text x="37.4" y="30.2">6</text>
<text x="37.4" y="32.8">7</text>
<text x="37.4" y="35.3">8</text>
<text x="60.3" y="35.3">4</text>
<text x="114.9" y="31.5">2</text>
<text x="192.3" y="31.5">5</text>
<text x="210.1" y="31.5">4</text>
<text x="36.8" y="40.4">10</text>
<text x="37.4" y="37.8">9</text>
<text x="60.3" y="40.4">2</text>
<text x="60.3" y="37.8">3</text>
<text x="201.7" y="36.3" transform="rotate(-90 201.7 36.3)">1</text>
<text x="36.8" y="42.9">20</text>
<text x="36.8" y="45.5">21</text>
<text x="60.3" y="45.5">0</text>
<text x="60.3" y="42.9">1</text>
<text x="53.1" y="73.7" transform="rotate(-90 53.1 73.7)">1</text>
<text x="63.2" y="75.6" transform="rotate(-90 63.2 75.6)">5</text>
<text x="72.1" y="73.7" transform="rotate(-90 72.1 73.7)">7</text>
<text x="53.1" y="80.1" transform="rotate(-90 53.1 80.1)">8</text>
<text x="59" y="81">4</text>
<text x="66.6" y="81">3</text>
<text x="72.1" y="80.1" transform="rotate(-90 72.1 80.1)">2</text>
<text x="114.9" y="83.3">3</text>
<text x="121.7" y="78.4" transform="rotate(-90 121.7 78.4)">+</text>
<text x="123.9" y="78.2" transform="rotate(-90 123.9 78.2)">2</text>
<text x="114.9" y="88.3">4</text>
<text x="123.9" y="88.3" transform="rotate(-90 123.9 88.3)">1</text>
<text x="206.3" y="87.4">3</text>
<text x="219" y="87.4">2</text>
<text x="53.1" y="94.1" transform="rotate(-90 53.1 94.1)">6</text>
<text x="63.2" y="96" transform="rotate(-90 63.2 96)">2</text>
<text x="72.1" y="94.1" transform="rotate(-90 72.1 94.1)">5</text>
<text x="213.1" y="94.7" transform="rotate(-90 213.1 94.7)">1</text>
<text x="53.1" y="100.4" transform="rotate(-90 53.1 100.4)">3</text>
<text x="59" y="101.3">1</text>
<text x="66.6" y="101.3">6</text>
<text x="72.1" y="100.4" transform="rotate(-90 72.1 100.4)">4</text>
<text x="119.9" y="101.3">1</text>
<text x="119.9" y="106.4">2</text>
<text x="119.9" y="103.9">3</text>
<text x="173.7" y="125.2" transform="rotate(-90 173.7 125.2)">4</text>
<text x="192.8" y="125.2" transform="rotate(-90 192.8 125.2)">4</text>
<text x="166.9" y="130.6">3</text>
<text x="179.6" y="130.6">1</text>
<text x="186" y="130.6">3</text>
<text x="198.7" y="130.6">1</text>
<text x="173.7" y="137.9" transform="rotate(-90 173.7 137.9)">2</text>
<text x="192.8" y="137.9" transform="rotate(-90 192.8 137.9)">2</text>
<text x="78" y="142">1</text>
<text x="84.8" y="139.1" transform="rotate(-90 84.8 139.1)">2</text>
<text x="116.1" y="142">1</text>
<text x="122.9" y="139.1" transform="rotate(-90 122.9 139.1)">2</text>
<text x="84.8" y="146.8" transform="rotate(-90 84.8 146.8)">3</text>
<text x="122.9" y="146.8" transform="rotate(-90 122.9 146.8)">3</text>
<text x="72.1" y="159.5" transform="rotate(-90 72.1 159.5)">3</text>
<text x="110.2" y="159.5" transform="rotate(-90 110.2 159.5)">6</text>
<text x="65.3" y="162.3">5</text>
<text x="72.1" y="167.1" transform="rotate(-90 72.1 167.1)">4</text>
<text x="103.4" y="162.3">2</text>
<text x="110.2" y="167.1" transform="rotate(-90 110.2 167.1)">1</text>
<text x="64.5" y="175.3" transform="rotate(-90 64.5 175.3)">6</text>
<text x="72.1" y="175.3" transform="rotate(-90 72.1 175.3)">5</text>
<text x="102.6" y="175.3" transform="rotate(-90 102.6 175.3)">1</text>
<text x="110.2" y="175.3" transform="rotate(-90 110.2 175.3)">2</text>
<text x="64.5" y="181.7" transform="rotate(-90 64.5 181.7)">3</text>
<text x="72.1" y="181.7" transform="rotate(-90 72.1 181.7)">4</text>
<text x="102.6" y="181.7" transform="rotate(-90 102.6 181.7)">8</text>
<text x="110.2" y="181.7" transform="rotate(-90 110.2 181.7)">7</text>
</g>
<g font-size="1.8" fill="#0f0f0f">
<text x="213.4" y="26.3">SW_12V</text>
<text x="215.9" y="46.6">FB_12V</text>
<text x="72.4" y="152.1">P_GATE_1</text>
<text x="110.5" y="152.1">P_GATE_2</text>
<text x="72.4" y="172.4">N_SRC_1</text>
<text x="110.5" y="172.4">N_SRC_2</text>
</g>
<g font-size="1.4" fill="#840000">
<text x="45.4" y="50.8">Super</text>
<text x="45.4" y="49.2">ESP32-C3</text>
<text x="50.6" y="50.8">Mini</text>
</g>
<g font-size="1.2" fill="#006464">
<text x="39.9" y="28.6">GPIO5/MISO</text>
<text x="39.9" y="31.2">GPIO6/MOSI</text>
<text x="39.9" y="33.7">GPIO7/SS</text>
<text x="39.9" y="41.3">GPIO10</text>
<text x="39.9" y="36.2">~{GPIO8}/SDASCK/ADC/GPIO4</text>
<text x="39.9" y="38.8">~{GPIO9}/SCL</text>
<text x="51.5" y="41.3">ADC/~{GPIO2}</text>
<text x="51.5" y="38.8">ADC/GPIO3</text>
<text x="39.9" y="43.9">GPIO20/RX</text>
<text x="39.9" y="46.4">GPIO21/TX</text>
<text x="51.5" y="46.4">ADC/GPIO0</text>
<text x="51.5" y="43.9">ADC/GPIO1</text>
</g>
<g font-size="1.1" fill="#a90000">
<text x="60.1" y="25.1">5V</text>
<text x="60.4" y="27.7">G</text>
<text x="59.8" y="30.2">3V3</text>
</g>
<g font-size="1.1" fill="#840000">
<text x="175.1" y="135.5">RGB</text>
<text x="194.1" y="135.5">RGB</text>
</g>
</svg>
